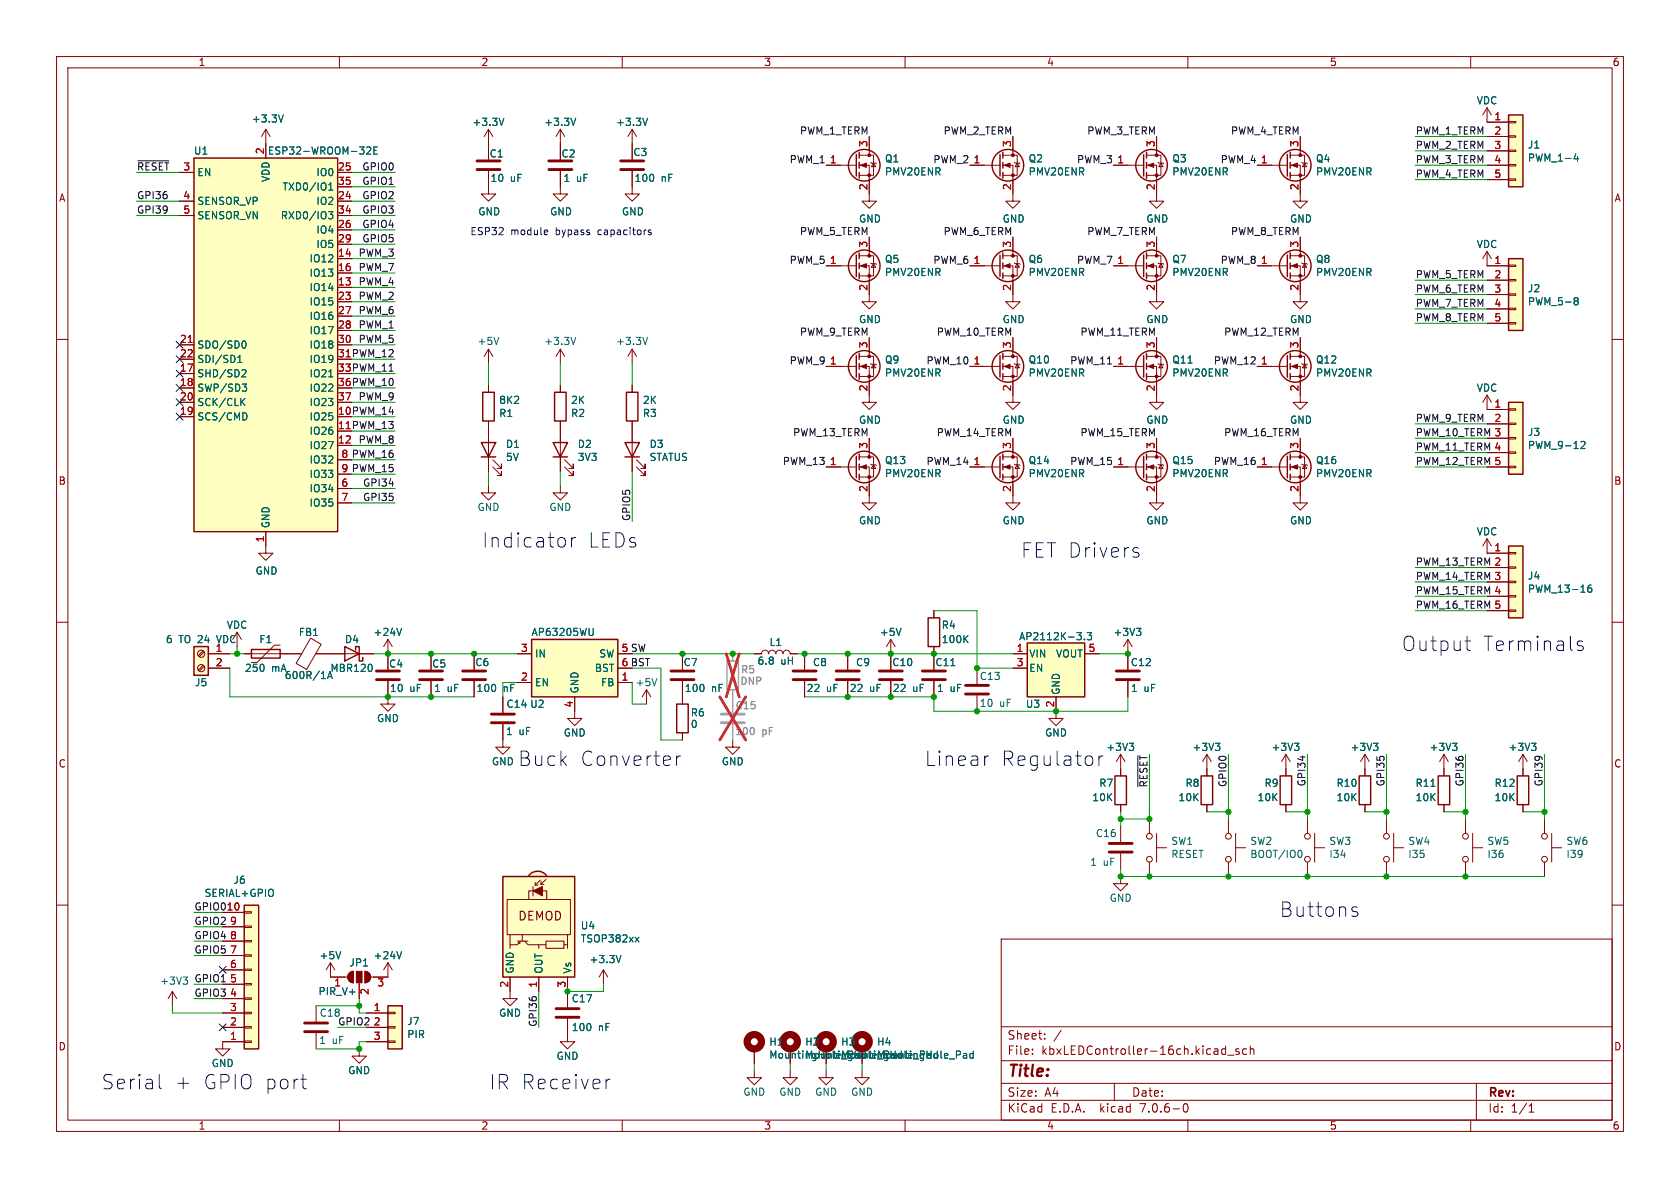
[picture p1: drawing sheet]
<svg xmlns="http://www.w3.org/2000/svg" width="297mm" height="210mm" viewBox="0 0 297 210" stroke-linecap="round" stroke-linejoin="round" font-family="sans-serif">
<g fill="none" stroke="#840000" stroke-width=".18">
<path d="M10 10h277v190h-277zM12 12h273v186h-273zM60 10v2M110 10v2M160 10v2M210 10v2M260 10v2M262.9 19.1v2.5h3.8M262.9 19.1l-.8 1.2M262.9 19.1l.8 1.2M31.7 35.6h2.6M31.7 30.5h2.6"/>
<path d="M31.7 38.1h2.6M47 22.9v5M47 22.9l-.8 1.2M47 22.9l.8 1.2M59.7 35.6h2.5M59.7 30.5h2.5M59.7 38.1h2.5M59.7 33h2.5M86.4 30.2v4.1h1.2l-1.2 1.3-1.3-1.3h1.3M86.4 22.9v5.3M86.4 22.9l-.8 1.2M86.4 22.9l.7 1.2"/>
<path d="M99.1 30.2v4.1h1.2l-1.2 1.3-1.3-1.3h1.3M99.1 22.9v5.3M99.1 22.9l-.8 1.2M99.1 22.9l.7 1.2M111.8 30.2v4.1h1.2l-1.2 1.3-1.3-1.3h1.3M111.8 22.9v5.3M111.8 22.9l-.8 1.2M111.8 22.9l.7 1.2M146 29.2h5.4M151.9 29.2h1.8v6.4h1.2l-1.2 1.2-1.3-1.2h1.3M151.9 27.4h2.5v3.6h-2.5M153.7 24.1v3.3"/>
<path d="M153.9 28.7l.2 .1h.7l.1 .2M154.4 28.8l.4 .7h-.7zM171.4 29.2h5.4M177.3 29.2h1.8v6.4h1.2l-1.2 1.2-1.3-1.2h1.3M177.3 27.4h2.5v3.6h-2.5M179.1 24.1v3.3M179.3 28.7l.2 .1h.7l.1 .2M179.8 28.8l.4 .7h-.7zM196.8 29.2h5.4M202.7 29.2h1.8v6.4h1.2l-1.2 1.2-1.3-1.2h1.3M202.7 27.4h2.5v3.6h-2.5M204.5 24.1v3.3"/>
<path d="M204.7 28.7l.2 .1h.7l.1 .2M205.2 28.8l.4 .7h-.7zM222.2 29.2h5.4M228.1 29.2h1.8v6.4h1.2l-1.2 1.2-1.3-1.2h1.3M228.1 27.4h2.5v3.6h-2.5M229.9 24.1v3.3M230.1 28.7l.2 .1h.7l.1 .2M230.6 28.8l.4 .7h-.7zM262.9 29.2h3.8M262.9 24.1h3.8M262.9 26.7h3.8M262.9 31.8h3.8"/>
<path d="M266.7 31.6h1.3v.3h-1.3zM266.7 29.1h1.3v.2h-1.3zM266.7 26.5h1.3v.3h-1.3zM266.7 24h1.3v.3h-1.3zM266.7 21.5h1.3v.2h-1.3zM10 60h2M59.7 50.8h2.5M59.7 45.7h2.5M59.7 48.3h2.5M59.7 53.3h2.5M59.7 40.6h2.5M59.7 55.9h2.5"/>
<path d="M59.7 58.4h2.5M59.7 43.2h2.5M146 47h5.4M151.9 47h1.8v6.3h1.2l-1.2 1.3-1.3-1.3h1.3M151.9 45.2h2.5v3.6h-2.5M153.7 41.9v3.3M153.7 59.7v3.3M153.9 46.5l.2 .1h.7l.1 .1M154.4 46.6l.4 .6h-.7zM171.4 47h5.4M177.3 47h1.8v6.3h1.2l-1.2 1.3-1.3-1.3h1.3M177.3 45.2h2.5v3.6h-2.5"/>
<path d="M179.1 41.9v3.3M179.1 59.7v3.3M179.3 46.5l.2 .1h.7l.1 .1M179.8 46.6l.4 .6h-.7zM196.8 47h5.4M202.7 47h1.8v6.3h1.2l-1.2 1.3-1.3-1.3h1.3M202.7 45.2h2.5v3.6h-2.5M204.5 41.9v3.3M204.5 59.7v3.3M204.7 46.5l.2 .1h.7l.1 .1M205.2 46.6l.4 .6h-.7zM222.2 47h5.4"/>
<path d="M228.1 47h1.8v6.3h1.2l-1.2 1.3-1.3-1.3h1.3M228.1 45.2h2.5v3.6h-2.5M229.9 41.9v3.3M229.9 59.7v3.3M230.1 46.5l.2 .1h.7l.1 .1M230.6 46.6l.4 .6h-.7zM262.9 44.5v2.5h3.8M262.9 44.5l-.8 1.2M262.9 44.5l.8 1.2M262.9 49.5h3.8M262.9 52.1h3.8M262.9 54.6h3.8"/>
<path d="M262.9 57.2h3.8M266.7 57h1.3v.3h-1.3zM266.7 54.5h1.3v.2h-1.3zM266.7 51.9h1.3v.3h-1.3zM266.7 49.4h1.3v.3h-1.3zM266.7 46.9h1.3v.2h-1.3zM285 60h2M31.7 66h2.6M31.7 68.6h2.6M31.7 73.7h2.6M31.7 71.1h2.6M31.7 61h2.6"/>
<path d="M31.7 63.5h2.6M59.7 78.7h2.5M59.7 71.1h2.5M59.7 61h2.5M86.4 61.7l-.8 1.3M86.4 61.7v2.6M86.4 68.1v1.2M86.4 74.4v8.9M86.4 61.7l.7 1.3M99.1 61.7l-.8 1.3M99.1 61.7v2.6M99.1 68.1v1.2"/>
<path d="M99.1 74.4v8.9M99.1 61.7l.7 1.3M111.8 61.7l-.8 1.3M111.8 61.7v2.6M111.8 68.1v1.2M111.8 74.4v8.9M111.8 61.7l.7 1.3M146 64.8h5.4M151.9 64.8h1.8v6.3h1.2l-1.2 1.3-1.3-1.3h1.3M151.9 63h2.5v3.5h-2.5M153.7 77.5v3.3M153.9 64.3l.2 .1h.7l.1 .1"/>
<path d="M154.4 64.4l.4 .6h-.7zM171.4 64.8h5.4M177.3 64.8h1.8v6.3h1.2l-1.2 1.3-1.3-1.3h1.3M177.3 63h2.5v3.5h-2.5M179.1 77.5v3.3M179.3 64.3l.2 .1h.7l.1 .1M179.8 64.4l.4 .6h-.7zM196.8 64.8h5.4M202.7 64.8h1.8v6.3h1.2l-1.2 1.3-1.3-1.3h1.3M202.7 63h2.5v3.5h-2.5M204.5 77.5v3.3M204.7 64.3l.2 .1h.7l.1 .1"/>
<path d="M205.2 64.4l.4 .6h-.7zM222.2 64.8h5.4M228.1 64.8h1.8v6.3h1.2l-1.2 1.3-1.3-1.3h1.3M228.1 63h2.5v3.5h-2.5M229.9 77.5v3.3M230.1 64.3l.2 .1h.7l.1 .1M230.6 64.4l.4 .6h-.7zM262.9 69.9v2.5h3.8M262.9 69.9l-.8 1.2M262.9 69.9l.8 1.2M262.9 74.9h3.8M262.9 77.5h3.8"/>
<path d="M266.7 79.9h1.3v.2h-1.3zM266.7 77.3h1.3v.3h-1.3zM266.7 74.8h1.3v.3h-1.3zM266.7 72.3h1.3v.2h-1.3zM47 94v3.8h1.3l-1.3 1.3-1.3-1.3h1.3M59.7 86.4h2.5M59.7 88.9h2.5M59.7 81.3h2.5M59.7 83.8h2.5M86.4 85.9v1.2h1.2l-1.2 1.3-1.3-1.3h1.3M87.1 82.6l1.5 1.5v-.8v.8h-.7M87.1 81.3l1.5 1.5v-.8v.8h-.7"/>
<path d="M99.1 85.9v1.2h1.2l-1.2 1.3-1.3-1.3h1.3M99.8 82.6l1.5 1.5v-.8v.8h-.7M99.8 81.3l1.5 1.5v-.8v.8h-.7M112.5 82.6l1.5 1.5v-.8v.8h-.7M112.5 81.3l1.5 1.5v-.8v.8h-.7M146 82.6h5.4M151.9 82.6h1.8v6.3h1.2l-1.2 1.3-1.3-1.3h1.3M151.9 80.8h2.5v3.5h-2.5M153.9 82l.2 .2h.7l.1 .1M154.4 82.2l.4 .6h-.7zM171.4 82.6h5.4M177.3 82.6h1.8v6.3h1.2l-1.2 1.3-1.3-1.3h1.3"/>
<path d="M177.3 80.8h2.5v3.5h-2.5M179.3 82l.2 .2h.7l.1 .1M179.8 82.2l.4 .6h-.7zM196.8 82.6h5.4M202.7 82.6h1.8v6.3h1.2l-1.2 1.3-1.3-1.3h1.3M202.7 80.8h2.5v3.5h-2.5M204.7 82l.2 .2h.7l.1 .1M205.2 82.2l.4 .6h-.7zM222.2 82.6h5.4M228.1 82.6h1.8v6.3h1.2l-1.2 1.3-1.3-1.3h1.3M228.1 80.8h2.5v3.5h-2.5M230.1 82l.2 .2h.7l.1 .1"/>
<path d="M230.6 82.2l.4 .6h-.7zM262.9 82.6h3.8M262.9 95.3v2.5h3.8M262.9 80h3.8M262.9 95.3l-.8 1.2M262.9 95.3l.8 1.2M266.7 82.4h1.3v.3h-1.3zM266.7 97.7h1.3v.2h-1.3zM10 110h2M35.9 117.6l-.8 .8M35.9 115.1l-.8 .8M36.1 117.8l-.9 .8"/>
<path d="M36.1 115.2l-.9 .9M36.8 115.6h3.8M36.8 118.1h3.8M41.9 111.8l-.8 1.2M41.9 111.8v2.5M41.9 111.8l.8 1.2M43.2 115.6h10.1M49.5 114h-1l-3 3.1h-1.1M54.9 112.8l1.9 1.1-2.6 4.4-1.9-1zM55.8 115.6h10.2M68.6 113l-.8 1.3M68.6 113v5.4"/>
<path d="M68.6 113l.7 1.3M76.2 115.6v2.8M83.8 115.6v2.8M91.4 115.6h2.6M109.2 115.6h2.6M109.2 118.1h2.6M120.6 115.6v2.8M133.3 115.6h1.3a.64 .64 0 0 1 .7-.7 .64 .64 0 0 1 .6 .7 .64 .64 0 0 1 .6-.7 .64 .64 0 0 1 .7 .7 .64 .64 0 0 1 .6-.7 .64 .64 0 0 1 .6 .7 .64 .64 0 0 1 .7-.7 .64 .64 0 0 1 .6 .7h1.3M142.2 115.6v2.8M149.9 115.6v2.8M157.5 113l-.8 1.3M157.5 113v5.4"/>
<path d="M157.5 113l.7 1.3M165.1 108v1.2M165.1 114.3v4.1M172.7 118.1v2.8M179.1 115.6h2.5M179.1 118.1h2.5M191.8 115.6h2.5M199.4 113l-.8 1.3M199.4 113v5.4M199.4 113l.8 1.3M262.9 100.3h3.8M262.9 102.9h3.8"/>
<path d="M262.9 105.4h3.8M262.9 108h3.8M266.7 107.8h1.3v.3h-1.3zM266.7 105.3h1.3v.2h-1.3zM266.7 102.7h1.3v.3h-1.3zM266.7 100.2h1.3v.3h-1.3zM285 110h2M68.6 120.4v4.1h1.2l-1.2 1.2-1.3-1.2h1.3M76.2 120.4v2.8M83.8 120.4v2.8M88.9 128v4.1h1.3l-1.3 1.3-1.3-1.3h1.3M88.9 123.2v2.8"/>
<path d="M91.4 120.7h2.6M101.6 123.2v3.8h1.3l-1.3 1.3-1.3-1.3h1.3M109.2 120.7h2.6M114.3 121.9l-.8 1.3M114.3 121.9v2.6M114.3 121.9l.8 1.3M120.6 120.4v4.1M120.6 129.5v1.3M129.5 130.8v1.3h1.3l-1.3 1.3-1.2-1.3h1.2M142.2 120.4v2.8M149.9 120.4v2.8M157.5 120.4v2.8"/>
<path d="M165.1 120.4v2.8M172.7 122.9v2.8M186.7 123.2v3.8h1.3l-1.3 1.3-1.3-1.3h1.3M198.1 133.4v3.8M198.1 133.4l-.7 1.2M198.1 133.4l.8 1.2M199.4 120.4v2.8M213.4 133.4l-.8 1.2M213.4 133.4v3.8M213.4 133.4l.7 1.2M227.3 133.4l-.7 1.2M227.3 133.4v3.8"/>
<path d="M227.3 133.4l.8 1.2M241.3 133.4l-.8 1.2M241.3 133.4v3.8M241.3 133.4l.8 1.2M255.3 133.4l-.8 1.2M255.3 133.4v3.8M255.3 133.4l.7 1.2M269.2 133.4l-.7 1.2M269.2 133.4v3.8M269.2 133.4l.8 1.2M10 160h2M89.7 159h11.1v6.2h-11.1z"/>
<path d="M93.5 159v-1.5h3.1v1.5M94.2 156.7v1.7M94.6 156v.5M94.6 156.5h.5M95.5 155.6l-.9 .9M95.6 155.8v.5M95.6 156.3h.5M96.5 155.4l-.9 .9M198.1 154.9v1.3h1.3l-1.3 1.3-1.3-1.3h1.3M198.1 142.2v1.3M198.1 146.1v2.7M198.1 150.9v2.8"/>
<path d="M203.2 144.8v2.5M203.2 152.4v2.5M204.5 147.3v5.1M204.5 149.9h1.7M213.4 142.2v1.3M217.2 144.8v2.5M217.2 152.4v2.5M218.4 149.9h1.8M218.4 147.3v5.1M227.3 142.2v1.3M231.1 144.8v2.5M231.1 152.4v2.5"/>
<path d="M232.4 149.9h1.8M232.4 147.3v5.1M241.3 142.2v1.3M245.1 144.8v2.5M245.1 152.4v2.5M246.4 149.9h1.8M246.4 147.3v5.1M255.3 142.2v1.3M259.1 144.8v2.5M259.1 152.4v2.5M260.3 149.9h1.8M260.3 147.3v5.1"/>
<path d="M269.2 142.2v1.3M273 144.8v2.5M273 152.4v2.5M274.3 149.9h1.8M274.3 147.3v5.1M285 160h2M30.5 175.3l-.8 1.2M30.5 175.3v2.5M30.5 175.3l.7 1.2M39.4 166.4h3.8M39.4 161.3h3.8M39.4 179.1h3.8"/>
<path d="M39.4 176.5h3.8M39.4 174h3.8M39.4 171.5h3.8M39.4 168.9h3.8M39.4 163.8h3.8M43.2 161.2h1.2v.2h-1.2zM43.2 163.7h1.2v.3h-1.2zM43.2 166.2h1.2v.3h-1.2zM43.2 168.8h1.2v.2h-1.2zM43.2 171.3h1.2v.3h-1.2zM43.2 173.9h1.2v.2h-1.2zM43.2 176.4h1.2v.3h-1.2z"/>
<path d="M43.2 178.9h1.2v.3h-1.2zM55.9 177.8v2.8M58.4 170.2l-.7 1.3M58.4 170.2v2.5h3.1M58.4 170.2l.8 1.3M61.8 172l.7-.3v2a1.02 1.02 0 0 1-1-.6 1.02 1.02 0 0 1 .3-1.1zM63.5 173.7v2.8M64.5 171.7a1.02 1.02 0 0 1 1 1 1.02 1.02 0 0 1-1 1zM64.8 179.1h3.8M68.6 178.9h1.2v.3h-1.2zM68.6 170.2v2.5h-3.1M68.6 170.2l-.8 1.3"/>
<path d="M68.6 170.2l.7 1.3M90.2 172.7v3.8h1.2l-1.2 1.3-1.3-1.3h1.3M90.2 165.2v1.8M91.4 166.4h1.9M91.7 166.5v.3h.2M92.1 166.4l-.7 .6h-1.2v.6M92.3 165.2v1.2M92.7 166.4l.6 .6h1.9v.6M95.2 167h1.3M95.2 172.7v2.6M96.5 166.4h3.2v1.2h-3.2zM99.7 167h.6v.6"/>
<path d="M100.3 165.2v1.8M100.3 172.7v5.4M106.7 171.5l-.8 1.2M106.7 171.5v2.5M106.7 171.5l.7 1.2M177 166h108v32h-108zM39.4 181.6h3.8M43.2 181.5h1.2v.2h-1.2zM43.2 184h1.2v.3h-1.2zM43.2 184.2h-3.8v1.2h1.2l-1.2 1.3-1.3-1.3h1.3M55.9 182.6v2.8M60 198v2"/>
<path d="M63.5 185.4v1.3h1.3l-1.3 1.3-1.3-1.3h1.3M64.8 184.2h3.8M64.8 181.6h3.8M68.6 184h1.2v.3h-1.2zM68.6 181.5h1.2v.2h-1.2zM100.3 180.1v4.1h1.3l-1.3 1.2-1.2-1.2h1.2M110 198v2M133.3 189.2v1.3h1.3l-1.3 1.3-1.2-1.3h1.2M133.3 185.4v2.6M139.7 189.2v1.3h1.3l-1.3 1.3-1.3-1.3h1.3M139.7 185.4v2.6M146 189.2v1.3h1.3l-1.3 1.3-1.2-1.3h1.2"/>
<path d="M146 185.4v2.6M152.4 189.2v1.3h1.3l-1.3 1.3-1.3-1.3h1.3M152.4 185.4v2.6M160 198v2M177 194.5h108M177 191.5h108M177 187.5h108M177 181.5h108M182.5 186.3v.1M182.5 185.5v.1M184.7 183.6v.1M184.7 182.8v.1"/>
<path d="M187.6 182.1l-1.3 2M197 191.5v3M209.3 195.2l.2-.1a.81 .81 0 0 1 .6 .6 .81 .81 0 0 1-.3 .8l-.1 .1a.81 .81 0 0 1-.4-1.4zM210 198v2M216.1 186.3h.6M216.1 185.5h.6M216.7 184.9v1.5M217 186.5h1.2M219 185.5l-.3-.1-.2 .2v.2l.5 .2v.3h-.5M220.4 185.5l-.4-.1-.3 .3v.4l.1 .2h.6M221 185.5l.2-.1 .4 .1 .1 .9M221 184.9v1.5"/>
<path d="M260 198v2M261 191.5v6.5M270.3 196.6h.9M270.3 195.5l.4-.4v1.5"/>
<circle cx="35.6" cy="115.6" r=".63"/>
<circle cx="35.6" cy="118.1" r=".63"/>
<circle cx="203.2" cy="151.9" r=".51"/>
<circle cx="203.2" cy="147.8" r=".51"/>
<circle cx="217.2" cy="147.8" r=".51"/>
<circle cx="217.2" cy="151.9" r=".51"/>
<circle cx="231.1" cy="151.9" r=".51"/>
<circle cx="231.1" cy="147.8" r=".51"/>
<circle cx="245.1" cy="147.8" r=".51"/>
<circle cx="245.1" cy="151.9" r=".51"/>
<circle cx="259.1" cy="151.9" r=".51"/>
<circle cx="259.1" cy="147.8" r=".51"/>
<circle cx="273" cy="151.9" r=".51"/>
<circle cx="273" cy="147.8" r=".51"/>
</g>
<g fill="none" stroke="#840000" stroke-width=".25">
<path d="M34.3 27.9h25.4v66.1h-25.4zM151.4 27.3v3.8M151.9 26.9v1M151.9 28.7v1M151.9 30.5v1M176.8 27.3v3.8M177.3 26.9v1M177.3 28.7v1M177.3 30.5v1M202.2 27.3v3.8M202.7 26.9v1M202.7 28.7v1"/>
<path d="M202.7 30.5v1M227.6 27.3v3.8M228.1 26.9v1M228.1 28.7v1M228.1 30.5v1M266.7 20.3h2.5v12.7h-2.5zM151.4 45.1v3.8M151.9 44.7v1M151.9 46.5v1M151.9 48.3v1M176.8 45.1v3.8M177.3 44.7v1"/>
<path d="M177.3 46.5v1M177.3 48.3v1M202.2 45.1v3.8M202.7 44.7v1M202.7 46.5v1M202.7 48.3v1M227.6 45.1v3.8M228.1 44.7v1M228.1 46.5v1M228.1 48.3v1M266.7 45.7h2.5v12.7h-2.5zM85.1 78.2h2.5l-1.2 2.6z"/>
<path d="M85.3 69.3h2.1v5.1h-2.1zM97.8 78.2h2.5l-1.2 2.6zM98 69.3h2.1v5.1h-2.1zM110.5 78.2h2.5l-1.2 2.6zM110.7 69.3h2.1v5.1h-2.1zM151.4 62.9v3.8M151.9 62.5v1M151.9 64.3v1M151.9 66v1.1M176.8 62.9v3.8M177.3 62.5v1M177.3 64.3v1"/>
<path d="M177.3 66v1.1M202.2 62.9v3.8M202.7 62.5v1M202.7 64.3v1M202.7 66v1.1M227.6 62.9v3.8M228.1 62.5v1M228.1 64.3v1M228.1 66v1.1M266.7 71.1h2.5v12.7h-2.5zM85.1 80.8h2.5M97.8 80.8h2.5"/>
<path d="M110.5 80.8h2.5M151.4 80.6v3.9M151.9 80.3v1M151.9 82v1.1M151.9 83.8v1M176.8 80.6v3.9M177.3 80.3v1M177.3 82v1.1M177.3 83.8v1M202.2 80.6v3.9M202.7 80.3v1M202.7 82v1.1"/>
<path d="M202.7 83.8v1M227.6 80.6v3.9M228.1 80.3v1M228.1 82v1.1M228.1 83.8v1M266.7 96.5h2.5v12.7h-2.5zM34.3 114.3h2.5v5.1h-2.5zM44.4 114.8h5.1v1.5h-5.1zM61 114.3l2.5 1.3-2.5 1.2zM62.9 114.9v-.6h.6v2.5h.6v-.6M94 113h15.2v10.2h-15.2zM164.1 109.2h2v5.1h-2z"/>
<path d="M181.6 113.7h10.2v9.5h-10.2zM119.6 124.5h2.1v5h-2.1zM197.1 137.2h2v5h-2zM212.3 137.2h2.1v5h-2.1zM226.3 137.2h2v5h-2zM240.3 137.2h2v5h-2zM254.3 137.2h2v5h-2zM268.2 137.2h2.1v5h-2.1zM88.9 154.9h12.7v17.8h-12.7zM93.5 154.8a1.97 1.97 0 0 1 3.1 0M43.2 160h2.5v25.4h-2.5zM68.6 177.8h2.5v7.6h-2.5z"/>
<circle cx="152.8" cy="29.2" r="2.79"/>
<circle cx="178.2" cy="29.2" r="2.79"/>
<circle cx="203.6" cy="29.2" r="2.79"/>
<circle cx="229" cy="29.2" r="2.79"/>
<circle cx="152.8" cy="47" r="2.79"/>
<circle cx="178.2" cy="47" r="2.79"/>
<circle cx="203.6" cy="47" r="2.79"/>
<circle cx="229" cy="47" r="2.79"/>
<circle cx="152.8" cy="64.8" r="2.79"/>
<circle cx="178.2" cy="64.8" r="2.79"/>
<circle cx="203.6" cy="64.8" r="2.79"/>
<circle cx="229" cy="64.8" r="2.79"/>
<circle cx="152.8" cy="82.5" r="2.79"/>
<circle cx="178.2" cy="82.5" r="2.79"/>
<circle cx="203.6" cy="82.5" r="2.79"/>
<circle cx="229" cy="82.5" r="2.79"/>
</g>
<g fill="#840000" stroke="#840000" stroke-width=".18">
<path d="M202.9 47l1.1-.4v.8z"/>
<path d="M202.9 82.6l1.1-.4v.7z"/>
<path d="M202.9 64.8l1.1-.4v.8z"/>
<path d="M228.3 64.8l1.1-.4v.8z"/>
<path d="M228.3 82.6l1.1-.4v.7z"/>
<path d="M202.9 29.2l1.1-.4v.8z"/>
<path d="M228.3 47l1.1-.4v.8z"/>
<path d="M228.3 29.2l1.1-.4v.8z"/>
<path d="M177.5 64.8l1.1-.4v.8z"/>
<path d="M177.5 47l1.1-.4v.8z"/>
<path d="M152.1 47l1.1-.4v.8z"/>
<path d="M152.1 29.2l1.1-.4v.8z"/>
<path d="M152.1 64.8l1.1-.4v.8z"/>
<path d="M94.2 157.5l1.7-.8v1.7z"/>
<path d="M177.5 29.2l1.1-.4v.8z"/>
<path d="M152.1 82.6l1.1-.4v.7z"/>
<path d="M177.5 82.6l1.1-.4v.7z"/>
<path d="M61.8 172l.7-.3v2a1.02 1.02 0 0 1-1-.6 1.02 1.02 0 0 1 .3-1.1z"/>
<path d="M63 171.7h1v2h-1z"/>
<path d="M64.5 171.7a1.02 1.02 0 0 1 1 1 1.02 1.02 0 0 1-1 1z"/>
<circle cx="204.5" cy="48.8" r=".25"/>
<circle cx="204.5" cy="45.2" r=".25"/>
<circle cx="204.5" cy="84.3" r=".25"/>
<circle cx="204.5" cy="80.8" r=".25"/>
<circle cx="204.5" cy="66.5" r=".25"/>
<circle cx="204.5" cy="63" r=".25"/>
<circle cx="229.9" cy="66.5" r=".25"/>
<circle cx="229.9" cy="63" r=".25"/>
<circle cx="229.9" cy="84.3" r=".25"/>
<circle cx="229.9" cy="80.8" r=".25"/>
<circle cx="204.5" cy="31" r=".25"/>
<circle cx="204.5" cy="27.4" r=".25"/>
<circle cx="229.9" cy="48.8" r=".25"/>
<circle cx="229.9" cy="45.2" r=".25"/>
<circle cx="229.9" cy="31" r=".25"/>
<circle cx="229.9" cy="27.4" r=".25"/>
<circle cx="179.1" cy="66.5" r=".25"/>
<circle cx="179.1" cy="63" r=".25"/>
<circle cx="179.1" cy="48.8" r=".25"/>
<circle cx="179.1" cy="45.2" r=".25"/>
<circle cx="153.7" cy="48.8" r=".25"/>
<circle cx="153.7" cy="45.2" r=".25"/>
<circle cx="153.7" cy="31" r=".25"/>
<circle cx="153.7" cy="27.4" r=".25"/>
<circle cx="153.7" cy="66.5" r=".25"/>
<circle cx="153.7" cy="63" r=".25"/>
<circle cx="179.1" cy="31" r=".25"/>
<circle cx="179.1" cy="27.4" r=".25"/>
<circle cx="153.7" cy="84.3" r=".25"/>
<circle cx="153.7" cy="80.8" r=".25"/>
<circle cx="179.1" cy="84.3" r=".25"/>
<circle cx="179.1" cy="80.8" r=".25"/>
</g>
<g fill="#ffffc2" stroke="#ffffc2" stroke-width=".18">
<path d="M34.3 27.9h25.4v66.1h-25.4z"/>
<path d="M93.7 154.6a1.97 1.97 0 0 1 2.9 .2l-1.5 1.2-1.6-1.2z"/>
<path d="M88.9 154.9h12.7v17.8h-12.7z"/>
<path d="M266.7 45.7h2.5v12.7h-2.5z"/>
<path d="M266.7 71.1h2.5v12.7h-2.5z"/>
<path d="M266.7 20.3h2.5v12.7h-2.5z"/>
<path d="M181.6 113.7h10.2v9.5h-10.2z"/>
<path d="M94 113h15.2v10.2h-15.2z"/>
<path d="M266.7 96.5h2.5v12.7h-2.5z"/>
<path d="M43.2 160h2.5v25.4h-2.5z"/>
<path d="M34.3 114.3h2.5v5.1h-2.5z"/>
<path d="M68.6 177.8h2.5v7.6h-2.5z"/>
</g>
<g fill="none" stroke="#006464" stroke-width=".18">
<path d="M50.1 20.3l-.4 1.3M58.1 37.4h.7l-.4 .5 .4 .1v.6l-.2 .1-.5-.1M58.1 33.6h.7M58.1 32.7l.4-.4v1.3M64.8 26.1l.5-.1 .3 .3-.8 .9h.8M66.1 26.6h.4M66.7 26h-.6v1.2h.6M89.1 20.9l-.4 1.3M101.8 20.9l-.4 1.3M114.5 20.9l-.4 1.3M278.6 27.2l-.3 .9h.8M278.9 27.6v.9"/>
<path d="M88.2 59.6l-.4 1.3M101.8 59.6l-.4 1.3M114.5 59.6l-.4 1.3M278.4 53.1l.1 .1M278.4 52.7l.4-.1 .1 .1 .1 .2-.2 .3M278.5 53.2h.3M278.5 53.2h-.1M278.8 53.2l.2 .2-.1 .4-.1 .1-.4-.1M42 64.1h.8M42 63.2l.4-.4v1.3M42.8 71l.5 .7M42.8 67.9h.8l-.4 .5 .3 .1 .1 .4-.2 .3h-.4"/>
<path d="M42.9 65.3l.5 .1 .1 .3-.8 .9h.8M43.1 60.3a.68 .68 0 0 1 .4 .6 .68 .68 0 0 1-.4 .6M43.3 70.4l-.7 .8M43.4 73l.3 .5-.3 .7M58.1 66.6h.7M279.5 78.1l.5-.1 .2 .4-.8 .9h.8M57.9 120l.4-1.3 .5 1.3M65.7 117.7v.7M71 111.1l-.4 1.2M104.9 111.1v1l-.2 .2h-.3M116.1 120l-.4 1.2M159.3 111.1l-.4 1.2"/>
<path d="M168.1 117.7h.7M170.6 112.9l.5 .7M171.1 112.3l-.7 .8M190.4 111.8h.8l-.5 .5M191.1 112.4v.6M191.7 113v.1M192.2 111.8h.8l-.4 .5 .3 .1v.6l-.2 .1-.5-.1M200.9 111.1h.8l-.4 .5M201.4 111.6l.3 .2v.3l-.3 .2M281.3 103.4l-.4 .1a.85 .85 0 0 0 0 1.2l.5-.1v-.5l-.2-.2-.4 .1-.1 .1M199.6 131.4h.8l-.4 .5M200.2 131.9l.2 .2v.3l-.2 .3"/>
<path d="M214.9 131.4h.8l-.5 .5M215.4 131.9l.3 .2v.3l-.3 .3M228.8 131.4h.8l-.4 .5M229.4 131.9l.2 .2v.3l-.2 .3M242.8 131.4h.8l-.4 .5M243.4 131.9l.2 .2v.3l-.2 .3M253 139h.7M256.8 131.4h.8l-.5 .5M257.3 131.9l.3 .2v.3l-.3 .3M270.8 131.4h.7l-.4 .5M271.3 131.9l.2 .2v.3l-.2 .3M229.7 150.3a.68 .68 0 0 1 .5 .6 .68 .68 0 0 1-.5 .7"/>
<path d="M32.4 172.7h.8l-.5 .5M32.9 173.2l.3 .2v.3l-.3 .3M60.2 168.2l-.4 1.3M71 168.2l-.4 1.3M109.8 168.9l-.4 1.3M112.3 165.7l.7 .8M113 165.7l-.7 .8M170.5 186.2l.3 .1 .1 .8M170.9 187l-.4 .1M170.9 186.5l-.4 .1M172 186.3l-.3-.1-.3 .3 .2 .5h.4M172 185.8v1.3"/>
</g>
<path d="M33.3 60.5h.7" fill="none" stroke="#a90000" stroke-width=".18"/>
<g fill="none" stroke="#840000" stroke-width=".51">
<path d="M84.3 28.4h4.1M84.3 30h4.1M97 28.4h4.1M97 30h4.1M109.7 28.4h4.1M109.7 30h4.1M66.5 118.6h4.1M74.2 118.6h4M81.8 118.6h4.1M118.6 118.6h4.1M140.2 118.6h4.1M147.8 118.6h4.1"/>
<path d="M155.4 118.6h4.1M163.1 118.6h4M197.4 118.6h4M66.5 120.1h4.1M74.2 120.1h4M81.8 120.1h4.1M86.9 126.2h4M86.9 127.8h4M118.6 120.1h4.1M140.2 120.1h4.1M147.8 120.1h4.1M155.4 120.1h4.1"/>
<path d="M163.1 120.1h4M170.7 121.2h4.1M170.7 122.7h4.1M197.4 120.1h4M196.1 150.6h4.1M196.1 149.1h4.1M98.3 179.8h4.1M98.3 178.3h4.1M53.8 180.8h4.1M53.8 182.4h4.1"/>
</g>
<path d="M127.5 126.2h4.1M127.5 127.8h4.1" fill="none" stroke="#a1a1a1" stroke-width=".51"/>
<path d="M129.5 115.6v1.2M129.5 121.9v4.1M129.5 128v2.8" fill="none" stroke="#a1a1a1" stroke-width=".18"/>
<path d="M128.4 115.6l2.3 7.6M130.7 115.6l-2.3 7.6M127.3 123.2l4.5 7.6M131.8 123.2l-4.5 7.6" fill="none" stroke="#eb3a3d" stroke-width=".46"/>
<path d="M128.5 116.8h2.1v5.1h-2.1z" fill="none" stroke="#a1a1a1" stroke-width=".25"/>
<g fill="none" stroke="#840000" stroke-width="1.3">
<circle cx="133.3" cy="184.1" r="1.27"/>
<circle cx="139.7" cy="184.1" r="1.27"/>
<circle cx="146" cy="184.1" r="1.27"/>
<circle cx="152.4" cy="184.1" r="1.27"/>
</g>
<path d="M24.4 28.4h5.4M201.2 133.6v5.5" fill="none" stroke="#0f0f0f" stroke-width=".18"/>
<g fill="none" stroke="#0000c2" stroke-width=".18">
<path d="M96.4 40.6l.4 .1v.3l-.6 .1M96.8 41.4l-.4 .1M115.1 40.7l-.3-.1-.2 .2 .1 .2 .4 .1v.3h-.5M99.8 95.3l.1 .2v.7l-.1 .3M101 95v1.7M101.8 95a.65 .65 0 0 0-.8 .5M200.6 97.6l.6 .2 .2 .3-.4 .4h-.5M200.6 96.8l.6 .1M259 113.3h1M259.4 114.6l.1 .3 .5 .1M279.8 113.4l-.6-.1-.4 .4 .2 .3 .8 .3 .1 .2-.1 .4-.2 .1-.8-.1M119.6 133.6v1.7"/>
<path d="M120.3 133.6a.65 .65 0 0 0-.7 .5M174.8 133.6l-.5 .1M194.3 133.6v1.7M195 133.6a.65 .65 0 0 0-.7 .5M239.1 161l.8 .3 .2 .3-.4 .4-.7-.1M239.1 160.4l.2-.1 .6 .1M28.2 189.9v2.2l.3 .4M53.2 190.8h1M53.7 192.4l.5 .1M107.9 190.8a.65 .65 0 0 0-.8 .5"/>
</g>
<g fill="none" stroke="#009600" stroke-width=".18">
<path d="M24.1 38.1h7.6M24.1 30.5h7.6M24.1 35.6h7.6M62.2 38.1h7.6M62.2 33h7.6M62.2 30.5h7.6M62.2 35.6h7.6M250.2 31.8h12.7M250.2 26.7h12.7M250.2 24.1h12.7M250.2 29.2h12.7M62.2 55.9h7.6"/>
<path d="M62.2 53.3h7.6M62.2 58.4h7.6M62.2 48.3h7.6M62.2 50.8h7.6M62.2 45.7h7.6M62.2 43.2h7.6M62.2 40.6h7.6M250.2 52.1h12.7M250.2 54.6h12.7M250.2 49.5h12.7M250.2 57.2h12.7M62.2 76.2h7.6"/>
<path d="M62.2 71.1h7.6M62.2 61h7.6M62.2 66h7.6M62.2 63.5h7.6M62.2 68.6h7.6M62.2 78.7h7.6M62.2 73.7h7.6M86.4 64.3v3.8M99.1 64.3v3.8M111.8 64.3v3.8M250.2 77.5h12.7M250.2 74.9h12.7"/>
<path d="M62.2 83.8h7.6M62.2 86.4h7.6M62.2 88.9h7.6M62.2 81.3h7.6M86.4 83.3v2.6M99.1 83.3v2.6M111.8 83.3v8.9M250.2 82.6h12.7M250.2 80h12.7M40.6 115.6h2.6M40.6 118.1v5.1h43.2M41.9 114.3v1.3"/>
<path d="M66 115.6h25.4M111.8 115.6h21.5M111.8 118.1h5v12.7h3.8M141 115.6h38.1M165.1 108h7.6v10.1h6.4M194.3 115.6h5.1M250.2 108h12.7M250.2 102.9h12.7M250.2 105.4h12.7M250.2 100.3h12.7M88.9 120.7v2.5M111.8 120.7v3.8h2.5"/>
<path d="M142.2 123.2h22.9v2.5h34.3v-2.5M203.2 133.4v11.4h-5.1M217.2 133.4v11.4M231.1 133.4v11.4M245.1 133.4v11.4M259.1 133.4v11.4M273 133.4v11.4M198.1 153.7v1.2h74.9M198.1 143.5v2.6M213.4 143.5h3.8M227.3 143.5h3.8M241.3 143.5h3.8"/>
<path d="M255.3 143.5h3.8M269.2 143.5h3.8M30.5 177.8v1.3h8.9M34.3 161.3h5.1M34.3 163.8h5.1M34.3 166.4h5.1M34.3 176.5h5.1M34.3 174h5.1M34.3 168.9h5.1M55.9 177.8h7.6M63.5 176.5v2.6h1.3M95.2 175.3v6.3"/>
<path d="M106.7 174v1.3h-6.4M59.7 181.6h5.1M64.8 184.2h-1.3v1.2h-7.6M133.3 188v1.2M139.7 188v1.2M146 188v1.2M152.4 188v1.2"/>
</g>
<g fill="none" stroke="#000084" stroke-width=".18">
<path d="M31.1 60.4l1.3 1.2M31.1 65.4l1.3 1.2M31.1 62.9l1.3 1.2M31.1 68l1.3 1.2M31.1 73.1l1.3 1.2M31.1 70.5l1.3 1.2M32.4 60.4l-1.3 1.2M32.4 65.4l-1.3 1.2M32.4 62.9l-1.3 1.2M32.4 68l-1.3 1.2M32.4 73.1l-1.3 1.2M32.4 70.5l-1.3 1.2"/>
<path d="M38.8 170.8l1.2 1.3M40 170.8l-1.2 1.3M38.8 181l1.2 1.2M40 181l-1.2 1.2"/>
</g>
<g fill="#009600" stroke="#009600" stroke-width=".18">
<circle cx="142.2" cy="115.6" r=".46"/>
<circle cx="129.5" cy="115.6" r=".46"/>
<circle cx="76.2" cy="123.2" r=".46"/>
<circle cx="100.3" cy="175.3" r=".46"/>
<circle cx="120.6" cy="115.6" r=".46"/>
<circle cx="83.8" cy="115.6" r=".46"/>
<circle cx="41.9" cy="115.6" r=".46"/>
<circle cx="68.6" cy="123.2" r=".46"/>
<circle cx="76.2" cy="115.6" r=".46"/>
<circle cx="68.6" cy="115.6" r=".46"/>
<circle cx="63.5" cy="185.4" r=".46"/>
<circle cx="63.5" cy="177.8" r=".46"/>
<circle cx="217.2" cy="154.9" r=".46"/>
<circle cx="231.1" cy="154.9" r=".46"/>
<circle cx="259.1" cy="143.5" r=".46"/>
<circle cx="259.1" cy="154.9" r=".46"/>
<circle cx="245.1" cy="143.5" r=".46"/>
<circle cx="245.1" cy="154.9" r=".46"/>
<circle cx="273" cy="143.5" r=".46"/>
<circle cx="231.1" cy="143.5" r=".46"/>
<circle cx="203.2" cy="144.8" r=".46"/>
<circle cx="198.1" cy="144.8" r=".46"/>
<circle cx="203.2" cy="154.9" r=".46"/>
<circle cx="198.1" cy="154.9" r=".46"/>
<circle cx="172.7" cy="118.1" r=".46"/>
<circle cx="172.7" cy="125.7" r=".46"/>
<circle cx="186.7" cy="125.7" r=".46"/>
<circle cx="199.4" cy="115.6" r=".46"/>
<circle cx="217.2" cy="143.5" r=".46"/>
<circle cx="165.1" cy="115.6" r=".46"/>
<circle cx="165.1" cy="123.2" r=".46"/>
<circle cx="157.5" cy="123.2" r=".46"/>
<circle cx="157.5" cy="115.6" r=".46"/>
<circle cx="149.9" cy="115.6" r=".46"/>
<circle cx="149.9" cy="123.2" r=".46"/>
</g>
<g font-size="3.5" fill="#0000c2">
<text x="85.1" y="97">Indicator</text>
<text x="103.8" y="97">LEDs</text>
<text x="180.3" y="98.8">FET Drivers</text>
<text x="247.6" y="115.3">Output</text>
<text x="262" y="115.3">Terminals</text>
<text x="91.4" y="135.6">Buck</text>
<text x="102.4" y="135.6">Converter</text>
<text x="163.3" y="135.6">Linear</text>
<text x="176.8" y="135.6">Regulator</text>
<text x="226.1" y="162.3">Buttons</text>
<text x="17.8" y="192.8">Serial</text>
<text x="30.7" y="192.8">+</text>
<text x="35.7" y="192.8">GPIO port</text>
<text x="86.4" y="192.8">IR Receiver</text>
</g>
<text font-size="2.8" fill="#840000" x="178" y="190.9">Title:</text>
<g font-size="2.1" fill="#840000">
<text x="91.5" y="163">DEMOD</text>
<text x="178" y="184">Sheet:</text>
<text x="178" y="186.7">File:</text>
<text x="184.1" y="186.7">kbxLEDController-16ch.kicad_sch</text>
<text x="178" y="196.9">KiCad</text>
<text x="178" y="194.1">Size:</text>
<text x="184.7" y="194.1">A4</text>
<text x="185.7" y="196.9">E.D.A.</text>
<text x="194.6" y="196.9">kicad</text>
<text x="200" y="194.1">Date:</text>
<text x="201.8" y="196.9">7.0.6-0</text>
<text x="263" y="194.3">Rev:</text>
<text x="263" y="196.9">Id:</text>
<text x="267.1" y="196.9">1/1</text>
</g>
<g font-size="1.8" fill="#840000">
<text x="35" y="11.9">1</text>
<text x="85" y="11.9">2</text>
<text x="135" y="11.9">3</text>
<text x="185" y="11.9">4</text>
<text x="235" y="11.9">5</text>
<text x="285" y="11.9">6</text>
<text x="10.3" y="35.9">A</text>
<text x="285.3" y="35.9">A</text>
<text x="59.6" y="65.8">33 PWM_11</text>
<text x="59.6" y="68.3">36 PWM_10</text>
<text x="59.6" y="73.4">10 PWM_14</text>
<text x="10.3" y="85.9">B</text>
<text x="285.3" y="85.9">B</text>
<text x="10.3" y="135.9">C</text>
<text x="285.3" y="135.9">C</text>
<text x="10.3" y="185.9">D</text>
<text x="285.3" y="185.9">D</text>
<text x="35" y="199.9">1</text>
<text x="85" y="199.9">2</text>
<text x="135" y="199.9">3</text>
<text x="185" y="199.9">4</text>
<text x="235" y="199.9">5</text>
<text x="285" y="199.9">6</text>
</g>
<g font-size="1.8" fill="#006464">
<text x="44.4" y="21.9">+3.3V</text>
<text x="83.4" y="22.5">+3.3V</text>
<text x="96.1" y="22.5">+3.3V</text>
<text x="108.8" y="22.5">+3.3V</text>
<text x="261" y="18.6">VDC</text>
<text x="34.2" y="27.5">U1</text>
<text x="47.3" y="27.5">ESP32-WROOM-32E</text>
<text x="86.5" y="28">C1</text>
<text x="99.2" y="28">C2</text>
<text x="111.9" y="27.8">C3</text>
<text x="156.3" y="28.9">Q1</text>
<text x="164.9" y="28.9">PWM_2</text>
<text x="181.7" y="28.9">Q2</text>
<text x="190.3" y="28.9">PWM_3</text>
<text x="207.1" y="28.9">Q3</text>
<text x="215.7" y="28.9">PWM_4</text>
<text x="232.5" y="28.9">Q4</text>
<text x="270" y="26.5">J1</text>
<text x="270" y="28.8">PWM_1-4</text>
<text x="34.8" y="31.3">EN</text>
<text x="47.9" y="32.3" transform="rotate(-90 47.9 32.3)">VDD</text>
<text x="49.8" y="33.9">TXD0/IO1</text>
<text x="55.8" y="31.3">IO0</text>
<text x="86.6" y="32.4">10</text>
<text x="90.2" y="32.4">uF</text>
<text x="99.5" y="32.4">1</text>
<text x="101.9" y="32.4">uF</text>
<text x="112.1" y="32.4">100</text>
<text x="116.9" y="32.4">nF</text>
<text x="156.3" y="31.2">PMV20ENR</text>
<text x="181.7" y="31.2">PMV20ENR</text>
<text x="207.1" y="31.2">PMV20ENR</text>
<text x="232.5" y="31.2">PMV20ENR</text>
<text x="34.8" y="36.4">SENSOR_VP</text>
<text x="34.8" y="39">SENSOR_VN</text>
<text x="49.5" y="39">RXD0/IO3</text>
<text x="55.8" y="36.4">IO2</text>
<text x="55.8" y="41.5">IO4</text>
<text x="84.5" y="38.3">GND</text>
<text x="97.2" y="38.3">GND</text>
<text x="109.9" y="38.3">GND</text>
<text x="151.8" y="39.5">GND</text>
<text x="177.2" y="39.5">GND</text>
<text x="202.6" y="39.5">GND</text>
<text x="228" y="39.5">GND</text>
<text x="54.6" y="46.6">IO12</text>
<text x="55.8" y="44">IO5</text>
<text x="156.3" y="46.7">Q5</text>
<text x="164.9" y="46.7">PWM_6</text>
<text x="181.7" y="46.7">Q6</text>
<text x="190.3" y="46.7">PWM_7</text>
<text x="207.1" y="46.7">Q7</text>
<text x="215.7" y="46.7">PWM_8</text>
<text x="232.5" y="46.7">Q8</text>
<text x="261" y="44">VDC</text>
<text x="54.6" y="51.7">IO14</text>
<text x="54.6" y="49.1">IO13</text>
<text x="156.3" y="49">PMV20ENR</text>
<text x="181.7" y="49">PMV20ENR</text>
<text x="207.1" y="49">PMV20ENR</text>
<text x="232.5" y="49">PMV20ENR</text>
<text x="270" y="51.9">J2</text>
<text x="54.6" y="54.2">IO15</text>
<text x="54.6" y="56.7">IO16</text>
<text x="54.6" y="59.3">IO17</text>
<text x="151.8" y="57.3">GND</text>
<text x="177.2" y="57.3">GND</text>
<text x="202.6" y="57.3">GND</text>
<text x="228" y="57.3">GND</text>
<text x="270" y="54.2">PWM_5-8</text>
<text x="34.8" y="61.8">SDO/SD0</text>
<text x="34.8" y="64.4">SDI/SD1</text>
<text x="54.6" y="61.8">IO18</text>
<text x="54.6" y="64.4">IO19</text>
<text x="84.3" y="61.2">+5V</text>
<text x="96.1" y="61.2">+3.3V</text>
<text x="108.8" y="61.2">+3.3V</text>
<text x="156.3" y="64.5">Q9</text>
<text x="163.7" y="64.5">PWM_10</text>
<text x="181.7" y="64.5">Q10</text>
<text x="189.1" y="64.5">PWM_11</text>
<text x="207.1" y="64.5">Q11</text>
<text x="214.5" y="64.5">PWM_12</text>
<text x="232.5" y="64.5">Q12</text>
<text x="34.8" y="66.9">SHD/SD2</text>
<text x="34.8" y="69.4">SWP/SD3</text>
<text x="34.8" y="72">SCK/CLK</text>
<text x="54.6" y="66.9">IO21</text>
<text x="54.6" y="69.4">IO22</text>
<text x="54.6" y="72">IO23</text>
<text x="88.1" y="71.6">8K2</text>
<text x="100.8" y="71.6">2K</text>
<text x="113.5" y="71.6">2K</text>
<text x="156.3" y="66.8">PMV20ENR</text>
<text x="181.7" y="66.8">PMV20ENR</text>
<text x="207.1" y="66.8">PMV20ENR</text>
<text x="232.5" y="66.8">PMV20ENR</text>
<text x="261" y="69.4">VDC</text>
<text x="34.8" y="74.5">SCS/CMD</text>
<text x="54.6" y="74.5">IO25</text>
<text x="54.6" y="77.1">IO26</text>
<text x="88.1" y="73.9">R1</text>
<text x="100.8" y="73.9">R2</text>
<text x="113.5" y="73.9">R3</text>
<text x="151.8" y="75.1">GND</text>
<text x="177.2" y="75.1">GND</text>
<text x="202.6" y="75.1">GND</text>
<text x="228" y="75.1">GND</text>
<text x="270" y="77.3">J3</text>
<text x="54.6" y="79.6">IO27</text>
<text x="54.6" y="82.1">IO32</text>
<text x="89.3" y="79.4">D1</text>
<text x="89.3" y="81.7">5V</text>
<text x="102" y="79.4">D2</text>
<text x="102" y="81.7">3V3</text>
<text x="114.7" y="79.4">D3</text>
<text x="114.7" y="81.7">STATUS</text>
<text x="156.3" y="82.2">Q13</text>
<text x="163.7" y="82.3">PWM_14</text>
<text x="181.7" y="82.2">Q14</text>
<text x="189.1" y="82.3">PWM_15</text>
<text x="207.1" y="82.2">Q15</text>
<text x="214.5" y="82.3">PWM_16</text>
<text x="232.5" y="82.2">Q16</text>
<text x="270" y="79.6">PWM_9-12</text>
<text x="54.6" y="87.2">IO34</text>
<text x="54.6" y="89.8">IO35</text>
<text x="54.6" y="84.7">IO33</text>
<text x="156.3" y="84.6">PMV20ENR</text>
<text x="181.7" y="84.6">PMV20ENR</text>
<text x="207.1" y="84.6">PMV20ENR</text>
<text x="232.5" y="84.6">PMV20ENR</text>
<text x="47.9" y="93.5" transform="rotate(-90 47.9 93.5)">GND</text>
<text x="84.3" y="90.5">GND</text>
<text x="97" y="90.5">GND</text>
<text x="151.8" y="92.9">GND</text>
<text x="177.2" y="92.9">GND</text>
<text x="202.6" y="92.9">GND</text>
<text x="228" y="92.9">GND</text>
<text x="261" y="94.8">VDC</text>
<text x="45.1" y="101.8">GND</text>
<text x="270" y="102.7">J4</text>
<text x="270" y="105">PWM_13-16</text>
<text x="29.2" y="113.9">6</text>
<text x="31.6" y="113.9">TO 24</text>
<text x="38.7" y="113.9">VDC</text>
<text x="40" y="111.4">VDC</text>
<text x="45.7" y="113.9">F1</text>
<text x="52.7" y="112.6">FB1</text>
<text x="60.9" y="113.9">D4</text>
<text x="65.9" y="112.6">+24V</text>
<text x="93.9" y="112.6">AP63205WU</text>
<text x="155.4" y="112.6">+5V</text>
<text x="166.4" y="111.4">R4</text>
<text x="166.4" y="113.9">100K</text>
<text x="180.1" y="113.4">AP2112K-3.3</text>
<text x="196.7" y="112.6">+3V3</text>
<text x="43.2" y="119">250</text>
<text x="48" y="119">mA</text>
<text x="58.3" y="119">MBR120</text>
<text x="68.7" y="118.2">C4</text>
<text x="76.3" y="118.2">C5</text>
<text x="83.9" y="118">C6</text>
<text x="94.5" y="116.4">IN</text>
<text x="105.1" y="119">BST</text>
<text x="105.8" y="116.4">SW</text>
<text x="120.8" y="118">C7</text>
<text x="133.8" y="117.7">6.8</text>
<text x="135.9" y="114.4">L1</text>
<text x="138" y="117.7">uH</text>
<text x="143.6" y="118">C8</text>
<text x="151.2" y="118">C9</text>
<text x="157.6" y="118">C10</text>
<text x="165.3" y="118">C11</text>
<text x="181.9" y="116.4">VIN</text>
<text x="181.9" y="119">EN</text>
<text x="186.6" y="116.4">VOUT</text>
<text x="199.8" y="118">C12</text>
<text x="34.4" y="121.5">J5</text>
<text x="50.2" y="120.2">600R/1A</text>
<text x="68.8" y="122.5">10</text>
<text x="72.4" y="122.5">uF</text>
<text x="76.7" y="122.5">1</text>
<text x="79" y="122.5">uF</text>
<text x="84.1" y="122.5">100</text>
<text x="88.9" y="122.5">nF</text>
<text x="89.4" y="125.3">C14 U2</text>
<text x="94.5" y="121.5">EN</text>
<text x="102.5" y="122.7" transform="rotate(-90 102.5 122.7)">GND</text>
<text x="106.2" y="121.5">FB</text>
<text x="112.3" y="121.5">+5V</text>
<text x="121" y="122.5">100</text>
<text x="125.8" y="122.5">nF</text>
<text x="142.5" y="122.5">22</text>
<text x="146.1" y="122.5">uF</text>
<text x="150.1" y="122.5">22</text>
<text x="153.7" y="122.5">uF</text>
<text x="157.7" y="122.5">22</text>
<text x="161.3" y="122.5">uF</text>
<text x="165.6" y="122.5">1</text>
<text x="167.9" y="122.5">uF</text>
<text x="173.1" y="120.4">C13</text>
<text x="173.1" y="125.2">10</text>
<text x="176.7" y="125.2">uF</text>
<text x="181.3" y="125.3">U3</text>
<text x="187.6" y="122.9" transform="rotate(-90 187.6 122.9)">GND</text>
<text x="199.8" y="122.5">1</text>
<text x="202.2" y="122.5">uF</text>
<text x="66.5" y="127.9">GND</text>
<text x="89.4" y="130.1">1</text>
<text x="91.7" y="130.1">uF</text>
<text x="99.6" y="130.4">GND</text>
<text x="122" y="126.8">R6</text>
<text x="122" y="128.9">0</text>
<text x="184.7" y="130.4">GND</text>
<text x="86.9" y="135.5">GND</text>
<text x="127.5" y="135.5">GND</text>
<text x="195.5" y="132.9">+3V3</text>
<text x="210.7" y="132.9">+3V3</text>
<text x="224.7" y="132.9">+3V3</text>
<text x="238.7" y="132.9">+3V3</text>
<text x="252.6" y="132.9">+3V3</text>
<text x="266.6" y="132.9">+3V3</text>
<text x="193" y="141.8">10K</text>
<text x="194.2" y="139.3">R7</text>
<text x="208.2" y="141.8">10K</text>
<text x="209.5" y="139.3">R8</text>
<text x="222.2" y="141.8">10K</text>
<text x="223.4" y="139.3">R9</text>
<text x="236.2" y="139.3">R10</text>
<text x="236.2" y="141.8">10K</text>
<text x="250.1" y="139.3">R11</text>
<text x="250.1" y="141.8">10K</text>
<text x="264.1" y="139.3">R12</text>
<text x="264.1" y="141.8">10K</text>
<text x="193.6" y="148.2">C16</text>
<text x="207" y="149.6">SW1</text>
<text x="220.9" y="149.6">SW2</text>
<text x="234.9" y="149.6">SW3</text>
<text x="248.9" y="149.6">SW4</text>
<text x="262.8" y="149.6">SW5</text>
<text x="276.8" y="149.6">SW6</text>
<text x="192.6" y="153.3">1</text>
<text x="195" y="153.3">uF</text>
<text x="207" y="151.9">RESET</text>
<text x="220.9" y="151.9">BOOT/IO0</text>
<text x="234.9" y="151.9">I34</text>
<text x="248.9" y="151.9">I35</text>
<text x="262.8" y="151.9">I36</text>
<text x="276.8" y="151.9">I39</text>
<text x="36.1" y="158.8">SERIAL+GPIO</text>
<text x="41.2" y="156.4">J6</text>
<text x="196.1" y="159.6">GND</text>
<text x="102.6" y="166.8">TSOP382xx</text>
<text x="102.6" y="164.5">U4</text>
<text x="56.4" y="169.8">+5V</text>
<text x="61.7" y="171">JP1</text>
<text x="65.9" y="169.8">+24V</text>
<text x="91" y="172.2" transform="rotate(-90 91 172.2)">GND</text>
<text x="96.1" y="172.2" transform="rotate(-90 96.1 172.2)">OUT</text>
<text x="101.2" y="172.2" transform="rotate(-90 101.2 172.2)">Vs</text>
<text x="104.1" y="170.5">+3.3V</text>
<text x="28.2" y="174.3">+3V3</text>
<text x="56.2" y="176.1">PIR_V+</text>
<text x="88.1" y="179.9">GND</text>
<text x="101" y="177.4">C17</text>
<text x="56.3" y="184.8">1</text>
<text x="58.7" y="184.8">uF</text>
<text x="71.9" y="181.4">J7</text>
<text x="71.9" y="183.7">PIR</text>
<text x="101" y="182.5">100</text>
<text x="105.8" y="182.5">nF</text>
<text x="135.9" y="185">H1</text>
<text x="142.2" y="185">H2</text>
<text x="148.6" y="185">H3</text>
<text x="154.9" y="185">H4</text>
<text x="37.3" y="188.8">GND</text>
<text x="61.5" y="190.1">GND</text>
<text x="98.3" y="187.6">GND</text>
<text x="135.9" y="187.4">MountingHole_Pad</text>
<text x="142.2" y="187.4">MountingHole_Pad</text>
<text x="154.9" y="187.4">MountingHole_Pad</text>
<text x="131.3" y="193.9">GND</text>
<text x="137.7" y="193.9">GND</text>
<text x="144" y="193.9">GND</text>
<text x="150.4" y="193.9">GND</text>
</g>
<g font-size="1.8" fill="#0f0f0f">
<text x="141.3" y="23.9">PWM_1_TERM</text>
<text x="166.7" y="23.9">PWM_2_TERM</text>
<text x="192.1" y="23.9">PWM_3_TERM</text>
<text x="217.5" y="23.9">PWM_4_TERM</text>
<text x="250.2" y="23.9">PWM_1_TERM</text>
<text x="139.5" y="28.9">PWM_1</text>
<text x="250.2" y="28.9">PWM_3_TERM</text>
<text x="250.2" y="26.4">PWM_2_TERM</text>
<text x="24.1" y="30.2">~{RESET}3</text>
<text x="24.1" y="35.3">GPI36</text>
<text x="64" y="32.8">GPIO1</text>
<text x="64" y="35.3">GPIO2</text>
<text x="64" y="30.2">GPIO0</text>
<text x="250.2" y="31.5">PWM_4_TERM</text>
<text x="24.1" y="37.8">GPI39</text>
<text x="64" y="40.4">GPIO4</text>
<text x="64" y="37.8">GPIO3</text>
<text x="141.3" y="41.6">PWM_5_TERM</text>
<text x="166.7" y="41.6">PWM_6_TERM</text>
<text x="192.1" y="41.6">PWM_7_TERM</text>
<text x="217.5" y="41.6">PWM_8_TERM</text>
<text x="63.3" y="45.5">PWM_3</text>
<text x="63.3" y="48">PWM_7</text>
<text x="64" y="42.9">GPIO5</text>
<text x="139.5" y="46.7">PWM_5</text>
<text x="63.3" y="50.5">PWM_4</text>
<text x="63.3" y="53.1">PWM_2</text>
<text x="250.2" y="49.3">PWM_5_TERM</text>
<text x="250.2" y="51.8">PWM_6_TERM</text>
<text x="63.3" y="58.2">PWM_1</text>
<text x="63.3" y="55.6">PWM_6</text>
<text x="141.3" y="59.4">PWM_9_TERM</text>
<text x="165.5" y="59.4">PWM_10_TERM</text>
<text x="190.9" y="59.4">PWM_11_TERM</text>
<text x="216.3" y="59.4">PWM_12_TERM</text>
<text x="250.2" y="56.9">PWM_8_TERM</text>
<text x="250.2" y="54.3">PWM_7_TERM</text>
<text x="63.3" y="60.7">PWM_5</text>
<text x="139.5" y="64.5">PWM_9</text>
<text x="63.3" y="70.9">PWM_9</text>
<text x="140.1" y="77.2">PWM_13_TERM</text>
<text x="165.5" y="77.2">PWM_14_TERM</text>
<text x="190.9" y="77.2">PWM_15_TERM</text>
<text x="216.3" y="77.2">PWM_16_TERM</text>
<text x="250.2" y="74.7">PWM_9_TERM</text>
<text x="250.2" y="77.2">PWM_10_TERM 3</text>
<text x="60.3" y="81">8 PWM_16</text>
<text x="60.3" y="83.6">9 PWM_15</text>
<text x="63.3" y="78.5">PWM_8</text>
<text x="138.3" y="82.3">PWM_13</text>
<text x="250.2" y="79.7">PWM_11_TERM 4</text>
<text x="250.2" y="82.3">PWM_12_TERM 5</text>
<text x="64.1" y="86.1">GPI34</text>
<text x="64.1" y="88.6">GPI35</text>
<text x="111.5" y="92.2" transform="rotate(-90 111.5 92.2)">GPIO5</text>
<text x="250.2" y="100.1">PWM_13_TERM 2</text>
<text x="250.2" y="107.7">PWM_16_TERM 5</text>
<text x="250.2" y="105.1">PWM_15_TERM 4</text>
<text x="250.2" y="102.6">PWM_14_TERM 3</text>
<text x="109.8" y="115.3">5 SW</text>
<text x="109.8" y="117.9">6 BST</text>
<text x="202.9" y="139.3" transform="rotate(-90 202.9 139.3)">~{RESET}</text>
<text x="216.9" y="139.2" transform="rotate(-90 216.9 139.2)">GPIO0</text>
<text x="230.9" y="139.1" transform="rotate(-90 230.9 139.1)">GPI34</text>
<text x="244.8" y="139.1" transform="rotate(-90 244.8 139.1)">GPI35</text>
<text x="258.8" y="139.1" transform="rotate(-90 258.8 139.1)">GPI36</text>
<text x="272.8" y="139.1" transform="rotate(-90 272.8 139.1)">GPI39</text>
<text x="34.3" y="161">GPIO010</text>
<text x="34.3" y="166.1">GPIO4</text>
<text x="34.3" y="163.6">GPIO2</text>
<text x="34.3" y="173.7">GPIO1</text>
<text x="34.3" y="168.6">GPIO5</text>
<text x="34.3" y="176.3">GPIO3</text>
<text x="56.4" y="179.9">C18</text>
<text x="59.7" y="181.3">GPIO2</text>
<text x="95" y="181.6" transform="rotate(-90 95 181.6)">GPI36</text>
</g>
<g font-size="1.8" fill="#a90000">
<text x="264.1" y="21.3">1</text>
<text x="264.1" y="23.9">2</text>
<text x="46.7" y="27.4" transform="rotate(-90 46.7 27.4)">2</text>
<text x="146.6" y="29">1</text>
<text x="153.4" y="26.1" transform="rotate(-90 153.4 26.1)">3</text>
<text x="172" y="29">1</text>
<text x="178.8" y="26.1" transform="rotate(-90 178.8 26.1)">3</text>
<text x="197.4" y="29">1</text>
<text x="204.2" y="26.1" transform="rotate(-90 204.2 26.1)">3</text>
<text x="222.8" y="29">1</text>
<text x="229.6" y="26.1" transform="rotate(-90 229.6 26.1)">3</text>
<text x="264.1" y="26.4">3</text>
<text x="264.1" y="29">4</text>
<text x="32.3" y="35.3">4</text>
<text x="32.3" y="30.2">3</text>
<text x="59.6" y="35.3">24</text>
<text x="59.6" y="30.2">25</text>
<text x="59.6" y="32.8">35</text>
<text x="153.4" y="33.7" transform="rotate(-90 153.4 33.7)">2</text>
<text x="178.8" y="33.7" transform="rotate(-90 178.8 33.7)">2</text>
<text x="204.2" y="33.7" transform="rotate(-90 204.2 33.7)">2</text>
<text x="229.6" y="33.7" transform="rotate(-90 229.6 33.7)">2</text>
<text x="264.1" y="31.5">5</text>
<text x="32.3" y="37.8">5</text>
<text x="59.6" y="40.4">26</text>
<text x="59.6" y="37.8">34</text>
<text x="59.6" y="45.5">14</text>
<text x="59.6" y="42.9">29</text>
<text x="146.6" y="46.7">1</text>
<text x="153.4" y="43.9" transform="rotate(-90 153.4 43.9)">3</text>
<text x="172" y="46.7">1</text>
<text x="178.8" y="43.9" transform="rotate(-90 178.8 43.9)">3</text>
<text x="197.4" y="46.7">1</text>
<text x="204.2" y="43.9" transform="rotate(-90 204.2 43.9)">3</text>
<text x="222.8" y="46.7">1</text>
<text x="229.6" y="43.9" transform="rotate(-90 229.6 43.9)">3</text>
<text x="264.1" y="46.7">1</text>
<text x="59.6" y="50.5">13</text>
<text x="59.6" y="48">16</text>
<text x="59.6" y="53.1">23</text>
<text x="153.4" y="51.5" transform="rotate(-90 153.4 51.5)">2</text>
<text x="178.8" y="51.5" transform="rotate(-90 178.8 51.5)">2</text>
<text x="204.2" y="51.5" transform="rotate(-90 204.2 51.5)">2</text>
<text x="229.6" y="51.5" transform="rotate(-90 229.6 51.5)">2</text>
<text x="264.1" y="49.3">2</text>
<text x="264.1" y="51.8">3</text>
<text x="59.6" y="55.6">27</text>
<text x="59.6" y="58.2">28</text>
<text x="264.1" y="54.4">4</text>
<text x="264.1" y="56.9">5</text>
<text x="31.7" y="65.8">17</text>
<text x="31.7" y="60.7">21</text>
<text x="31.7" y="63.2">22</text>
<text x="59.6" y="60.7">30</text>
<text x="59.6" y="63.2">31 PWM_12</text>
<text x="59.6" y="63.2">31</text>
<text x="59.6" y="65.8">33</text>
<text x="146.6" y="64.5">1</text>
<text x="153.4" y="61.7" transform="rotate(-90 153.4 61.7)">3</text>
<text x="172" y="64.5">1</text>
<text x="178.8" y="61.7" transform="rotate(-90 178.8 61.7)">3</text>
<text x="197.4" y="64.5">1</text>
<text x="204.2" y="61.7" transform="rotate(-90 204.2 61.7)">3</text>
<text x="222.8" y="64.5">1</text>
<text x="229.6" y="61.7" transform="rotate(-90 229.6 61.7)">3</text>
<text x="31.7" y="68.3">18</text>
<text x="31.7" y="70.9">20</text>
<text x="59.6" y="70.9">37</text>
<text x="59.6" y="68.3">36</text>
<text x="153.4" y="69.3" transform="rotate(-90 153.4 69.3)">2</text>
<text x="178.8" y="69.3" transform="rotate(-90 178.8 69.3)">2</text>
<text x="204.2" y="69.3" transform="rotate(-90 204.2 69.3)">2</text>
<text x="229.6" y="69.3" transform="rotate(-90 229.6 69.3)">2</text>
<text x="31.7" y="73.4">19</text>
<text x="59.6" y="75.9">11 PWM_13</text>
<text x="59.6" y="73.4">10</text>
<text x="59.6" y="75.9">11</text>
<text x="264.1" y="72.1">1</text>
<text x="264.1" y="74.7">2</text>
<text x="264.1" y="77.2">3</text>
<text x="59.6" y="78.5">12</text>
<text x="60.3" y="81">8</text>
<text x="60.3" y="83.6">9</text>
<text x="146.6" y="82.3">1</text>
<text x="153.4" y="79.4" transform="rotate(-90 153.4 79.4)">3</text>
<text x="172" y="82.3">1</text>
<text x="178.8" y="79.4" transform="rotate(-90 178.8 79.4)">3</text>
<text x="197.4" y="82.3">1</text>
<text x="204.2" y="79.4" transform="rotate(-90 204.2 79.4)">3</text>
<text x="222.8" y="82.3">1</text>
<text x="229.6" y="79.4" transform="rotate(-90 229.6 79.4)">3</text>
<text x="264.1" y="79.8">4</text>
<text x="264.1" y="82.3">5</text>
<text x="60.3" y="86.1">6</text>
<text x="60.3" y="88.6">7</text>
<text x="153.4" y="87.1" transform="rotate(-90 153.4 87.1)">2</text>
<text x="178.8" y="87.1" transform="rotate(-90 178.8 87.1)">2</text>
<text x="204.2" y="87.1" transform="rotate(-90 204.2 87.1)">2</text>
<text x="229.6" y="87.1" transform="rotate(-90 229.6 87.1)">2</text>
<text x="46.7" y="96" transform="rotate(-90 46.7 96)">1</text>
<text x="264.1" y="97.5">1</text>
<text x="264.1" y="100.1">2</text>
<text x="264.1" y="102.6">3</text>
<text x="264.1" y="105.2">4</text>
<text x="264.1" y="107.7">5</text>
<text x="38" y="115.3">1</text>
<text x="38" y="117.9">2</text>
<text x="92" y="115.3">3</text>
<text x="109.8" y="115.3">5</text>
<text x="109.8" y="117.9">6</text>
<text x="179.6" y="115.3">1</text>
<text x="179.6" y="117.9">3</text>
<text x="192.3" y="115.3">5</text>
<text x="92" y="120.4">2</text>
<text x="101.3" y="125.2" transform="rotate(-90 101.3 125.2)">4</text>
<text x="109.8" y="120.4">1</text>
<text x="186.4" y="125.2" transform="rotate(-90 186.4 125.2)">2</text>
<text x="40" y="161">10</text>
<text x="40.6" y="166.1">8</text>
<text x="40.6" y="163.6">9</text>
<text x="40.6" y="173.7">5</text>
<text x="40.6" y="171.2">6</text>
<text x="40.6" y="168.7">7</text>
<text x="40.6" y="178.8">3</text>
<text x="40.6" y="176.3">4</text>
<text x="59" y="174.7">1</text>
<text x="65.5" y="176" transform="rotate(-90 65.5 176)">2</text>
<text x="66" y="178.8">1</text>
<text x="66.6" y="174.7">3</text>
<text x="89.9" y="174.7" transform="rotate(-90 89.9 174.7)">2</text>
<text x="95" y="174.7" transform="rotate(-90 95 174.7)">1</text>
<text x="100.1" y="174.7" transform="rotate(-90 100.1 174.7)">3</text>
<text x="40.6" y="183.9">1</text>
<text x="40.6" y="181.4">2</text>
<text x="66" y="181.4">2</text>
<text x="66" y="183.9">3</text>
</g>
<g font-size="1.8" fill="#0000c2">
<text x="83.1" y="41.7">ESP32</text>
<text x="90.3" y="41.7">module</text>
<text x="98.3" y="41.7">bypass</text>
<text x="106" y="41.7">capacitors</text>
</g>
<g font-size="1.8" fill="#989898">
<text x="130.9" y="119.2">R5</text>
<text x="130" y="125.6">C15</text>
<text x="130.8" y="121.3">DNP</text>
<text x="129.9" y="130.1">100</text>
<text x="134.7" y="130.1">pF</text>
</g>
</svg>
